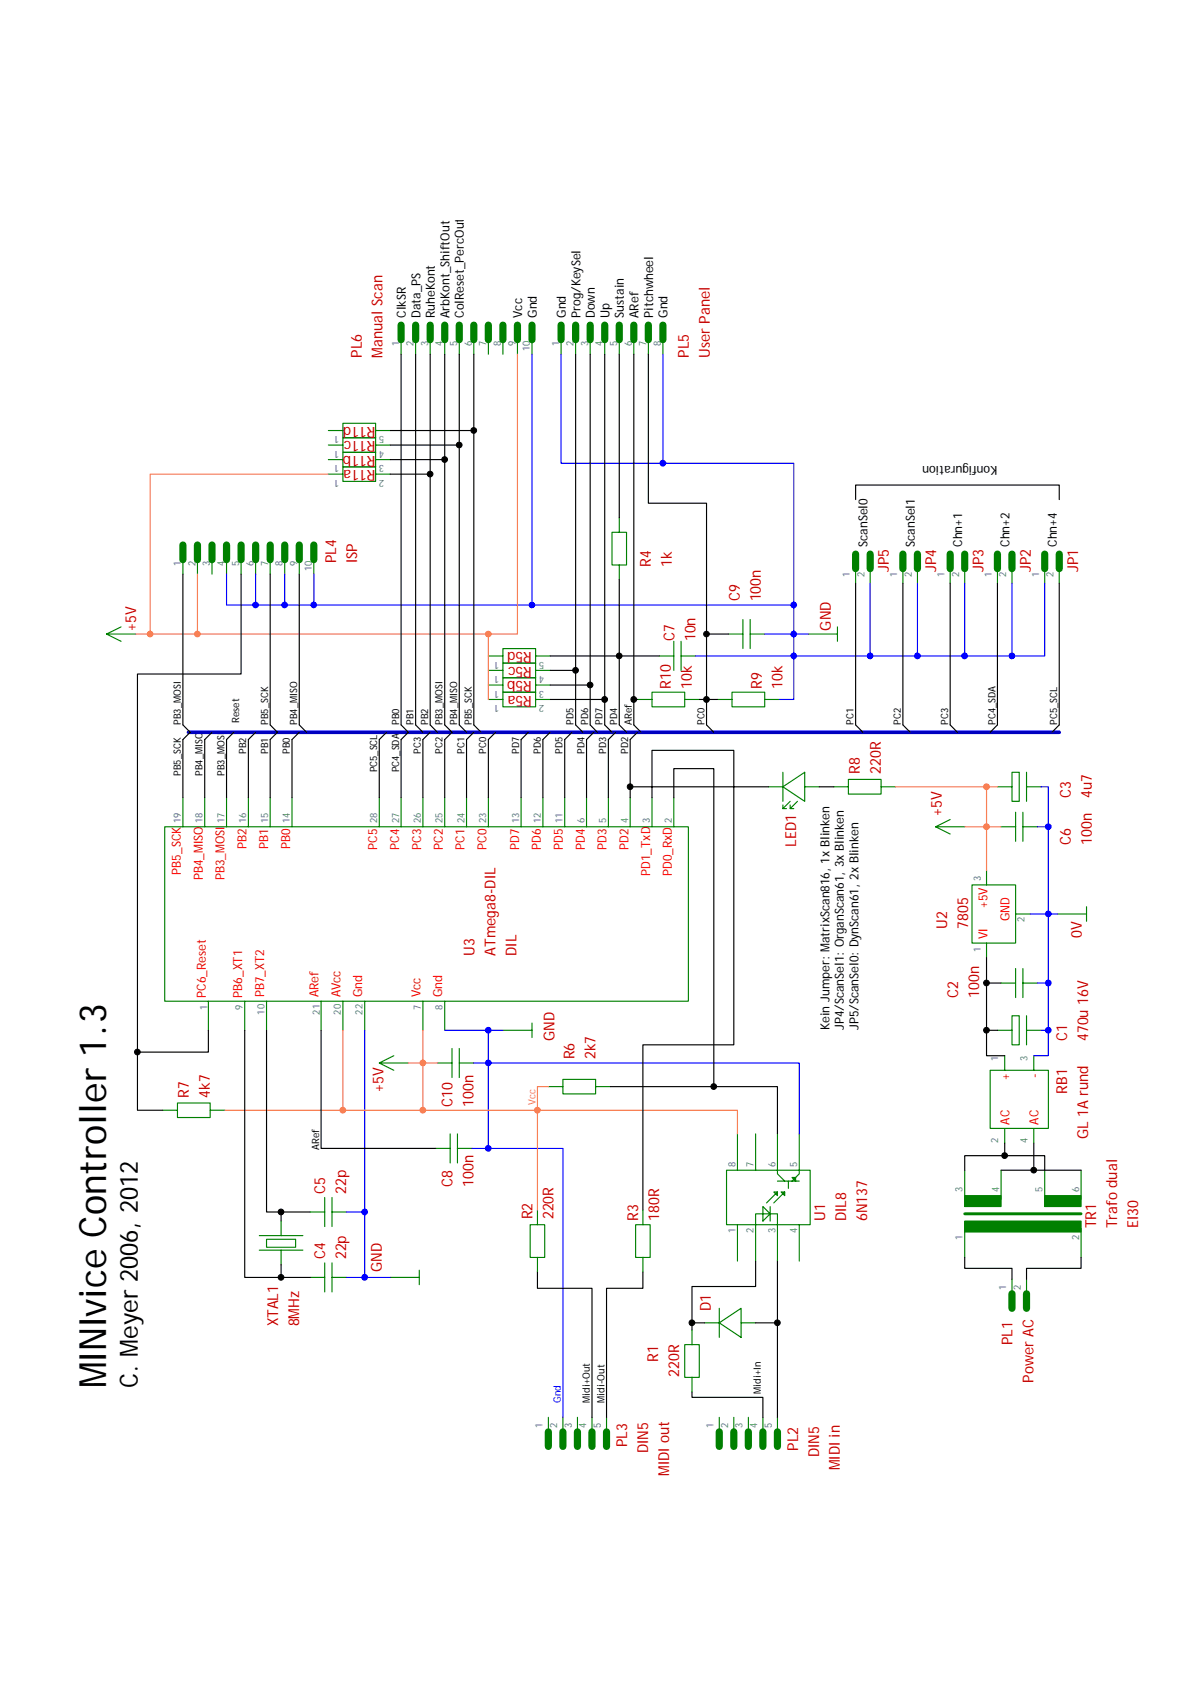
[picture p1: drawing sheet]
<svg xmlns="http://www.w3.org/2000/svg" width="210mm" height="297mm" viewBox="0 0 210 297" stroke-linecap="round" stroke-linejoin="round" font-family="sans-serif">
<path d="M149.4 87.3v-2.5h35.6v2.5" fill="none" stroke="#000" stroke-width=".2"/>
<g fill="none" stroke="#008000" stroke-width=".2">
<path d="M70 59.4v2.5M72.6 59.4v2.5M75.1 59.4v2.5M77.7 59.4v2.5M80.2 59.4v2.5M82.7 59.4v2.5M85.3 59.4v2.5M87.8 59.4v2.5M90.4 59.4v2.5M92.9 59.4v2.5M31.9 97.8v2.5M34.5 97.8v2.5"/>
<path d="M37 97.8v2.5M39.6 97.8v2.5M42.1 97.8v2.5M44.6 97.8v2.5M47.2 97.8v2.5M49.7 97.8v2.5M52.3 97.8v2.5M54.8 97.8v2.5M21.1 109.5l-2.5 1.3M23.7 110.8h-5.1l2.5 1.3M141.2 110.8h5M146.2 109.5v2.6"/>
<path d="M31.9 139.4v5.1M35.8 139.4v5.1M39.6 139.4v5.1M43.4 139.4v5.1M47.2 139.4v5.1M51 139.4v5.1M66.2 139.4v5.1M70 139.4v5.1M73.9 139.4v5.1M77.7 139.4v5.1M81.5 139.4v5.1M85.3 139.4v5.1"/>
<path d="M91 139.4v5.1M94.8 139.4v5.1M98.6 139.4v5.1M102.4 139.4v5.1M106.2 139.4v5.1M110 139.4v5.1M113.9 139.4v5.1M117.7 139.4v5.1M174.2 137.5h2.5M176.7 134.9h1.3v5.1h-1.3zM179.3 134.9v5.1M179.3 137.5h2.5"/>
<path d="M28.8 144.5h91.4v30.4h-91.4zM165.9 143.2l-2.5 1.3M168.5 144.5h-5.1l2.5 1.2M169.7 154.6h7.7v10.2h-7.7zM172.3 152.1v2.5M174.8 144.5h2.6M177.4 159.7h2.5M177.4 141.9v5.1M178.6 141.9v5.1M178.6 144.5h2.6M184.7 159.7h5M189.7 158.4v2.6"/>
<path d="M36.4 174.9v5.1M42.7 174.9v5.1M46.5 174.9v5.1M56.1 174.9v5.1M59.9 174.9v5.1M63.7 174.9v5.1M73.9 174.9v5.1M77.7 174.9v5.1M92.9 178.8v2.5M172.3 164.8v2.5M174.8 171.8h2.6M176.7 177.5h1.3v5.1h-1.3z"/>
<path d="M177.4 169.2v5.1M178.6 169.2v5.1M178.6 171.8h2.6M179.3 177.5v5.1M68.8 184.5l-2.6 1.2M71.3 185.7h-5.1l2.6 1.3M76.4 185.7h2.5M78.9 183.2v5.1M80.2 183.2v5.1M80.2 185.7h2.5M87.8 180h5.1M95.8 189.9h2.5"/>
<path d="M98.3 188.6h5.7v2.5h-5.7zM104 189.9h2.6M172.9 187h10.2v10.2h-10.2zM174.2 180h2.5M175.5 184.5v2.5M175.5 197.2v2.5M179.3 180h2.5M180.5 184.5v2.5M180.5 197.2v2.5M45.3 218.4h7.6M45.3 215.9h7.6M46.5 216.5h5.1v1.4h-5.1z"/>
<path d="M49.1 213.4v2.5M49.1 218.4v2.6M54.2 211.8h2.5M56.7 209.2v5.1M58 209.2v5.1M58 211.8h2.5M92.6 214h2.5v5.7h-2.5zM93.9 211.5v2.5M93.9 219.7v2.5M111 214h2.5v5.7h-2.5zM112.3 211.5v2.5M112.3 219.7v2.5"/>
<path d="M168.5 213.4h20.3v1.9h-20.3zM54.2 223.2h2.5M56.7 220.7v5M58 220.7v5M58 223.2h2.5M68.1 223.2h5.1M73.2 221.9v2.6M119.6 234.9h2.5v5.8h-2.5zM120.8 232.4v2.5M123.1 231.1h2.5M125.6 231.1l3.8-2.5v5.1zM125.6 228.6v5.1"/>
<path d="M129.4 231.1h2.6M176.7 223.5v2.6M179.3 223.5v2.6M120.8 240.7v2.5"/>
</g>
<g fill="none" stroke="#008000" stroke-width="1.3">
<path d="M70 56.8v2.6M72.6 56.8v2.6M75.1 56.8v2.6M77.7 56.8v2.6M80.2 56.8v2.6M82.7 56.8v2.6M85.3 56.8v2.6M87.8 56.8v2.6M90.4 56.8v2.6M92.9 56.8v2.6M31.9 95.2v2.6M34.5 95.2v2.6"/>
<path d="M37 95.2v2.6M39.6 95.2v2.6M42.1 95.2v2.6M44.6 95.2v2.6M47.2 95.2v2.6M49.7 95.2v2.6M52.3 95.2v2.6M54.8 95.2v2.6M176.7 226.1v2.5M179.3 226.1v2.5"/>
</g>
<path d="M168.5 212.1h20.3" fill="none" stroke="#008000" stroke-width=".5"/>
<path d="M168.5 213.4h20.3v1.9h-20.3z" fill="#008000"/>
<path d="M168.5 208.9h6.3v1.9h-6.3z" fill="none" stroke="#008000" stroke-width=".2"/>
<path d="M168.5 208.9h6.3v1.9h-6.3z" fill="#008000"/>
<path d="M168.5 204.5v5M168.5 214.6v5.1M174.8 204.5v5M182.4 208.9h6.4v1.9h-6.4zM188.8 214.6v5.1" fill="none" stroke="#008000" stroke-width=".2"/>
<path d="M182.4 208.9h6.4v1.9h-6.4z" fill="#008000"/>
<g fill="none" stroke="#008000" stroke-width=".2">
<path d="M98 59.4v2.5M100.5 59.4v2.5M103.1 59.4v2.5M105.6 59.4v2.5M108.1 59.4v2.5M110.7 59.4v2.5M113.2 59.4v2.5M115.8 59.4v2.5M57.3 77.8h2.6M57.3 75.2h2.6M59.9 79h5.7v2.6h-5.7zM59.9 76.5h5.7v2.5h-5.7z"/>
<path d="M59.9 74h5.7v2.5h-5.7zM65.6 77.8h2.5M65.6 75.2h2.5M57.3 82.8h2.6M57.3 80.3h2.6M59.9 81.6h5.7v2.5h-5.7zM65.6 82.8h2.5M65.6 80.3h2.5M106.9 93h2.5v5.7h-2.5zM108.1 90.5v2.5M108.1 98.7v2.6M149.4 99.4v2.5"/>
<path d="M152 99.4v2.5M157.7 99.4v2.5M160.2 99.4v2.5M165.9 99.4v2.5M168.5 99.4v2.5M174.2 99.4v2.5M176.7 99.4v2.5M182.4 99.4v2.5M185 99.4v2.5M85.3 114.6h2.5M85.3 119.7h2.5M85.3 117.1h2.5"/>
<path d="M87.8 118.4h5.7v2.5h-5.7zM87.8 115.9h5.7v2.5h-5.7zM87.8 113.3h5.7v2.6h-5.7zM93.5 114.6h2.6M93.5 119.7h2.6M93.5 117.1h2.6M115.1 114.6h2.6M117.7 112.1v5M118.9 112.1v5M118.9 114.6h2.6M127.2 110.8h2.5M129.7 108.2v5.1"/>
<path d="M131 108.2v5.1M131 110.8h2.5M85.3 122.2h2.5M87.8 120.9h5.7v2.6h-5.7zM93.5 122.2h2.6M111.3 122.2h2.6M113.9 120.9h5.7v2.6h-5.7zM119.6 122.2h2.5M125.3 122.2h2.5M127.8 120.9h5.7v2.6h-5.7zM133.5 122.2h2.6M134.2 137.5h2.5"/>
<path d="M136.7 137.5l3.8-2.6v5.1zM136.7 134.9v5.1M140.5 137.5h2.6M145.6 137.5h2.5M148.1 136.2h5.8v2.5h-5.8zM153.9 137.5h2.5M136.7 140.7v.6M138 140l-1.3 1.3h.7M138 140.7v.6M139.3 140l-1.3 1.3h.6M28.4 194h2.6M31 192.7h5.7v2.6h-5.7z"/>
<path d="M36.7 194h2.5M78.6 198.1v5.1M79.9 198.1v5.1M128.8 198.1v6.4M132 198.1v6.4M135.8 198.1v7l1.2 1.3M139.6 198.1v7l-1.3 1.3M76.1 200.7h2.5M79.9 200.7h2.5M126.9 204.5h14.6v9.5h-14.6zM128.8 214v6.3M133.2 210.8l1.3 1.3-1.3 1.3z"/>
<path d="M134.5 210.8v2.6M135.8 208.3v.6l-.7-.6h.7l-1.9 1.9M135.8 206.4h3.8M137 208.3v.6l-.6-.6h.6l-1.9 1.9M137.7 206.4v1.2M138.3 205.7h.6v.7zM139.6 214v6.3M182.4 204.5v5M188.8 204.5v5M132 220.3v-8.2h3.8v8.2M95.8 247.6v2.6M98.3 247.6v2.6"/>
<path d="M100.8 247.6v2.6M103.4 247.6v2.6M105.9 247.6v2.6M125.6 247.6v2.6M128.1 247.6v2.6M130.7 247.6v2.6M133.2 247.6v2.6M135.8 247.6v2.6"/>
</g>
<g fill="none" stroke="#008000" stroke-width="1.3">
<path d="M98 56.8v2.6M100.5 56.8v2.6M103.1 56.8v2.6M105.6 56.8v2.6M108.1 56.8v2.6M110.7 56.8v2.6M113.2 56.8v2.6M115.8 56.8v2.6M149.4 96.8v2.6M152 96.8v2.6M157.7 96.8v2.6M160.2 96.8v2.6"/>
<path d="M165.9 96.8v2.6M168.5 96.8v2.6M174.2 96.8v2.6M176.7 96.8v2.6M182.4 96.8v2.6M185 96.8v2.6M95.8 250.2v2.5M98.3 250.2v2.5M100.8 250.2v2.5M103.4 250.2v2.5M105.9 250.2v2.5M125.6 250.2v2.5"/>
<path d="M128.1 250.2v2.5M130.7 250.2v2.5M133.2 250.2v2.5M135.8 250.2v2.5"/>
</g>
<g fill="#00f" stroke="#00f" stroke-width=".17">
<circle cx="183.1" cy="159.7" r=".5"/>
<circle cx="54.8" cy="105.7" r=".49"/>
<circle cx="49.7" cy="105.7" r=".49"/>
<circle cx="44.6" cy="105.7" r=".49"/>
<circle cx="92.9" cy="105.7" r=".49"/>
<circle cx="63.7" cy="223.2" r=".5"/>
<circle cx="63.7" cy="211.8" r=".5"/>
<circle cx="183.1" cy="144.4" r=".5"/>
<circle cx="183.1" cy="171.8" r=".5"/>
<circle cx="183.1" cy="180" r=".5"/>
<circle cx="85.3" cy="180" r=".5"/>
<circle cx="85.3" cy="185.7" r=".5"/>
<circle cx="85.3" cy="200.6" r=".5"/>
<circle cx="151.9" cy="114.6" r=".5"/>
<circle cx="160.2" cy="114.6" r=".5"/>
<circle cx="168.5" cy="114.6" r=".5"/>
<circle cx="176.7" cy="114.6" r=".5"/>
<circle cx="138.6" cy="114.6" r=".5"/>
<circle cx="138.6" cy="110.8" r=".49"/>
<circle cx="138.6" cy="105.7" r=".49"/>
<circle cx="115.7" cy="80.9" r=".5"/>
</g>
<g fill="none" stroke="#00f" stroke-width=".2">
<path d="M92.9 61.9v43.8M98 61.9v19h40.6v24.8M115.8 61.9v19M39.6 100.3v5.4h10.1M44.6 100.3v5.4M49.7 100.3v5.4M49.7 105.7h88.9M54.8 100.3v5.4M121.5 114.6h47M133.5 110.8h7.7M138.6 105.7v16.5h-2.5M152 101.9v12.7"/>
<path d="M160.2 101.9v12.7M168.5 101.9v12.7M176.7 101.9v12.7M182.4 101.9v12.7h-13.9M181.8 137.5h1.3v34.3h-1.9M179.9 159.7h4.8M181.2 144.5h1.9M183.1 171.8v8.2M63.7 180v43.2M77.7 180h7.6v5.7M82.7 185.7h2.6M85.3 185.7v15h13v46.9"/>
<path d="M85.3 185.7h54.3v12.4M85.3 180h2.5M181.8 180h1.3v4.5h-2.6M60.5 211.8h3.2M82.4 200.7h2.9M60.5 223.2h7.6"/>
</g>
<g fill="#ff8040" stroke="#ff8040" stroke-width=".17">
<circle cx="172.3" cy="144.4" r=".5"/>
<circle cx="34.5" cy="110.8" r=".49"/>
<circle cx="73.8" cy="185.7" r=".5"/>
<circle cx="93.8" cy="194" r=".5"/>
<circle cx="73.8" cy="194" r=".5"/>
<circle cx="59.9" cy="194" r=".5"/>
<circle cx="172.3" cy="137.5" r=".5"/>
<circle cx="85.3" cy="110.8" r=".49"/>
<circle cx="26.2" cy="110.8" r=".49"/>
</g>
<g fill="none" stroke="#ff8040" stroke-width=".2">
<path d="M90.4 61.9v48.9h-5.1M57.3 82.8h-31.1v28h-2.5M26.2 110.8h8.3M34.5 110.8h50.8v11.4M34.5 100.3v10.5M156.4 137.5h15.9v14.6M172.3 137.5h1.9M168.5 144.5h6.3M39.2 194h34.7M59.9 180v14M71.3 185.7h5.1M73.9 194h20v17.5"/>
<path d="M73.9 180v14M95.8 189.9h-1.9v4.1h34.9v4.1"/>
</g>
<g fill="#000" stroke="#000" stroke-width=".17">
<circle cx="80.2" cy="77.8" r=".5"/>
<circle cx="82.7" cy="75.2" r=".5"/>
<circle cx="75.1" cy="82.8" r=".5"/>
<circle cx="77.6" cy="80.3" r=".5"/>
<circle cx="100.5" cy="117.1" r=".5"/>
<circle cx="103" cy="119.7" r=".5"/>
<circle cx="108.1" cy="114.6" r=".5"/>
<circle cx="123.4" cy="110.8" r=".49"/>
<circle cx="105.6" cy="122.2" r=".51"/>
<circle cx="110" cy="137.5" r=".5"/>
<circle cx="110.7" cy="122.2" r=".51"/>
<circle cx="123.4" cy="122.2" r=".51"/>
<circle cx="172.3" cy="171.8" r=".5"/>
<circle cx="24" cy="183.8" r=".5"/>
<circle cx="124.6" cy="189.9" r=".5"/>
<circle cx="172.3" cy="180" r=".5"/>
<circle cx="49.1" cy="211.8" r=".5"/>
<circle cx="175.4" cy="201.9" r=".5"/>
<circle cx="180.5" cy="204.5" r=".5"/>
<circle cx="49.1" cy="223.2" r=".5"/>
<circle cx="120.8" cy="231.1" r=".5"/>
<circle cx="135.7" cy="231.1" r=".5"/>
</g>
<g fill="none" stroke="#000" stroke-width=".2">
<path d="M68.1 77.8h12.1v48.9l1.3 1.3M68.1 75.2h14.6v51.5l1.3 1.3M70 61.9v64.8l1.3 1.3-1.3 1.2v10.2M72.6 61.9v64.8l1.3 1.3M75.1 61.9v20.9M77.7 61.9v18.4M80.2 61.9v15.9M82.7 61.9v13.3M100.5 61.9v64.8l1.3 1.3M103.1 61.9v57.8M105.6 61.9v60.3M108.1 61.9v28.6"/>
<path d="M110.7 61.9v64.8l1.3 1.3M113.2 61.9v26h10.2v38.8l1.3 1.3M68.1 80.3h9.6v46.4l1.2 1.3-1.2 1.2v10.2M68.1 82.8h7v43.9l1.3 1.3M31.9 100.3v26.4l1.3 1.3-1.3 1.2v10.2M42.1 100.3v17.5h-18.1v66M47.2 100.3v26.4l1.3 1.3-1.3 1.2v10.2M52.3 100.3v26.4l1.2 1.3M96.1 119.7h7v7l1.2 1.3M96.1 117.1h4.4M96.1 114.6h19M108.1 101.3v25.4l1.3 1.3"/>
<path d="M123.4 110.8h3.8M149.4 101.9v24.8l1.3 1.3M157.7 101.9v24.8l1.2 1.3M165.9 101.9v24.8l1.3 1.3M174.2 101.9v24.8l-1.3 1.3M185 101.9v24.8l-1.3 1.3M37 128l-1.2 1.2v10.2M40.8 128l-1.2 1.2v10.2M44.6 128l-1.2 1.2v10.2M52.3 128l-1.3 1.2v10.2M67.5 128l-1.3 1.2v10.2M75.1 128l-1.2 1.2v10.2"/>
<path d="M82.7 128l-1.2 1.2v10.2M86.6 128l-1.3 1.2v10.2M92.3 128l-1.3 1.2v10.2M96.1 122.2h9.5v4.5l1.3 1.3M96.1 128l-1.3 1.2v10.2M99.9 128l-1.3 1.2v10.2M103.7 128l-1.3 1.2v10.2M107.5 128l-1.3 1.2v10.2M110 137.5v1.9M110.7 122.2h.6M111.3 128l-1.3 1.2v8.3h24.2M113.9 139.4v-8.3h14.2v51.5h-15.8v28.9"/>
<path d="M117.7 139.4v-5.1h7v55.6M122.1 122.2h3.2M143.1 137.5h2.5M172.3 167.3v4.5h2.5M172.3 171.8v12.7h3.2M36.4 180v3.8h-12.4v10.2h4.4M42.7 180v43.2h11.5M46.5 180v31.8h7.7M56.1 180v20.7h20M106.6 189.9h29.2v8.2M172.3 180h1.9M175.5 199.7v2.2h6.9v2.6"/>
<path d="M180.5 199.7v4.8h8.3M49.1 211.8v1.6M168.5 219.7v1.9h8.2v1.9M174.8 204.5h5.7M175.5 201.9h-7v2.6M188.8 219.7v1.9h-9.5v1.9M49.1 221v2.2M93.9 222.2v2.9h9.5v22.5M112.3 222.2v2.9h-6.4v22.5M120.8 231.1v1.3M132 220.3v4.5h-11.2v6.3h2.3M135.8 220.3v10.8h-3.8"/>
<path d="M135.8 231.1v16.5M120.8 243.2v1h12.4v3.4"/>
</g>
<path d="M32.9 128h152.1" fill="none" stroke="#0000c0" stroke-width=".63"/>
<text font-size="6.6" x="18.5" y="242.6" transform="rotate(-90 18.5 242.6)">MINIvice Controller 1.3</text>
<text font-size="4.4" x="24.1" y="242.6" transform="rotate(-90 24.1 242.6)">C. Meyer 2006, 2012</text>
<g font-size="2.6" fill="#c00000">
<text x="63.2" y="62.5" transform="rotate(-90 63.2 62.5)">PL6</text>
<text x="66.8" y="62.5" transform="rotate(-90 66.8 62.5)">Manual Scan</text>
<text x="120.3" y="62.5" transform="rotate(-90 120.3 62.5)">PL5</text>
<text x="124" y="62.5" transform="rotate(-90 124 62.5)">User Panel</text>
<text x="65.6" y="77.1" transform="rotate(-180 65.6 77.1)">R11c</text>
<text x="65.6" y="74.5" transform="rotate(-180 65.6 74.5)">R11d</text>
<text x="65.6" y="82.2" transform="rotate(-180 65.6 82.2)">R11a</text>
<text x="65.6" y="79.6" transform="rotate(-180 65.6 79.6)">R11b</text>
<text x="58.7" y="98.4" transform="rotate(-90 58.7 98.4)">PL4</text>
<text x="62.4" y="98.4" transform="rotate(-90 62.4 98.4)">ISP</text>
<text x="113.6" y="99" transform="rotate(-90 113.6 99)">R4</text>
<text x="117.3" y="99" transform="rotate(-90 117.3 99)">1k</text>
<text x="155.2" y="100" transform="rotate(-90 155.2 100)">JP5</text>
<text x="163.5" y="100" transform="rotate(-90 163.5 100)">JP4</text>
<text x="171.7" y="100" transform="rotate(-90 171.7 100)">JP3</text>
<text x="180" y="100" transform="rotate(-90 180 100)">JP2</text>
<text x="188.3" y="100" transform="rotate(-90 188.3 100)">JP1</text>
<text x="129.2" y="105.1" transform="rotate(-90 129.2 105.1)">C9</text>
<text x="132.9" y="105.1" transform="rotate(-90 132.9 105.1)">100n</text>
<text x="23.8" y="110.2" transform="rotate(-90 23.8 110.2)">+5V</text>
<text x="92.9" y="113.9" transform="rotate(-180 92.9 113.9)">R5d</text>
<text x="117.8" y="112.1" transform="rotate(-90 117.8 112.1)">C7</text>
<text x="121.4" y="112.1" transform="rotate(-90 121.4 112.1)">10n</text>
<text x="145.1" y="110.2" transform="rotate(-90 145.1 110.2)">GND</text>
<text x="92.9" y="119" transform="rotate(-180 92.9 119)">R5b</text>
<text x="92.9" y="116.5" transform="rotate(-180 92.9 116.5)">R5c</text>
<text x="92.9" y="121.6" transform="rotate(-180 92.9 121.6)">R5a</text>
<text x="117.1" y="120.3" transform="rotate(-90 117.1 120.3)">R10</text>
<text x="120.8" y="120.3" transform="rotate(-90 120.8 120.3)">10k</text>
<text x="133" y="120.3" transform="rotate(-90 133 120.3)">R9</text>
<text x="136.7" y="120.3" transform="rotate(-90 136.7 120.3)">10k</text>
<text x="150.2" y="135.3" transform="rotate(-90 150.2 135.3)">R8</text>
<text x="153.8" y="135.3" transform="rotate(-90 153.8 135.3)">220R</text>
<text x="164.4" y="142.6" transform="rotate(-90 164.4 142.6)">+5V</text>
<text x="187" y="139.4" transform="rotate(-90 187 139.4)">C3</text>
<text x="190.6" y="139.4" transform="rotate(-90 190.6 139.4)">4u7</text>
<text x="139" y="148" transform="rotate(-90 139 148)">LED1</text>
<text x="187" y="147.6" transform="rotate(-90 187 147.6)">C6</text>
<text x="190.6" y="147.6" transform="rotate(-90 190.6 147.6)">100n</text>
<text x="82.8" y="167" transform="rotate(-90 82.8 167)">U3</text>
<text x="86.5" y="167" transform="rotate(-90 86.5 167)">ATmega8-DIL</text>
<text x="90.2" y="167" transform="rotate(-90 90.2 167)">DIL</text>
<text x="165.4" y="162.2" transform="rotate(-90 165.4 162.2)">U2</text>
<text x="169.1" y="162.2" transform="rotate(-90 169.1 162.2)">7805</text>
<text x="188.9" y="163.8" transform="rotate(-90 188.9 163.8)">0V</text>
<text x="167.3" y="174.3" transform="rotate(-90 167.3 174.3)">C2</text>
<text x="171" y="174.3" transform="rotate(-90 171 174.3)">100n</text>
<text x="96.8" y="181.9" transform="rotate(-90 96.8 181.9)">GND</text>
<text x="100.3" y="185.1" transform="rotate(-90 100.3 185.1)">R6</text>
<text x="104" y="185.1" transform="rotate(-90 104 185.1)">2k7</text>
<text x="186.4" y="181.9" transform="rotate(-90 186.4 181.9)">C1</text>
<text x="190" y="181.9" transform="rotate(-90 190 181.9)">470u 16V</text>
<text x="33" y="191.8" transform="rotate(-90 33 191.8)">R7</text>
<text x="36.7" y="191.8" transform="rotate(-90 36.7 191.8)">4k7</text>
<text x="67" y="190.8" transform="rotate(-90 67 190.8)">+5V</text>
<text x="186.4" y="191.1" transform="rotate(-90 186.4 191.1)">RB1</text>
<text x="79" y="193.4" transform="rotate(-90 79 193.4)">C10</text>
<text x="82.7" y="193.4" transform="rotate(-90 82.7 193.4)">100n</text>
<text x="190" y="199.1" transform="rotate(-90 190 199.1)">GL 1A rund</text>
<text x="56.8" y="208.6" transform="rotate(-90 56.8 208.6)">C5</text>
<text x="60.5" y="208.6" transform="rotate(-90 60.5 208.6)">22p</text>
<text x="79" y="207.3" transform="rotate(-90 79 207.3)">C8</text>
<text x="82.7" y="207.3" transform="rotate(-90 82.7 207.3)">100n</text>
<text x="93" y="213" transform="rotate(-90 93 213)">R2</text>
<text x="96.7" y="213" transform="rotate(-90 96.7 213)">220R</text>
<text x="111.4" y="213.4" transform="rotate(-90 111.4 213.4)">R3</text>
<text x="115.1" y="213.4" transform="rotate(-90 115.1 213.4)">180R</text>
<text x="144.1" y="213.4" transform="rotate(-90 144.1 213.4)">U1</text>
<text x="147.8" y="213.4" transform="rotate(-90 147.8 213.4)">DIL8</text>
<text x="151.4" y="213.4" transform="rotate(-90 151.4 213.4)">6N137</text>
<text x="191.4" y="214.6" transform="rotate(-90 191.4 214.6)">TR1</text>
<text x="195.1" y="214.6" transform="rotate(-90 195.1 214.6)">Trafo dual</text>
<text x="198.8" y="214.6" transform="rotate(-90 198.8 214.6)">EI30</text>
<text x="56.8" y="220" transform="rotate(-90 56.8 220)">C4</text>
<text x="60.5" y="220" transform="rotate(-90 60.5 220)">22p</text>
<text x="66.7" y="222.2" transform="rotate(-90 66.7 222.2)">GND</text>
<text x="48.6" y="231.8" transform="rotate(-90 48.6 231.8)">XTAL1</text>
<text x="52.2" y="231.8" transform="rotate(-90 52.2 231.8)">8MHz</text>
<text x="124.1" y="229.2" transform="rotate(-90 124.1 229.2)">D1</text>
<text x="114.9" y="238" transform="rotate(-90 114.9 238)">R1</text>
<text x="176.8" y="235" transform="rotate(-90 176.8 235)">PL1</text>
<text x="118.6" y="240.5" transform="rotate(-90 118.6 240.5)">220R</text>
<text x="180.5" y="241.6" transform="rotate(-90 180.5 241.6)">Power AC</text>
<text x="109.5" y="252.8" transform="rotate(-90 109.5 252.8)">PL3</text>
<text x="113.2" y="253.9" transform="rotate(-90 113.2 253.9)">DIN5</text>
<text x="116.8" y="257.9" transform="rotate(-90 116.8 257.9)">MIDI out</text>
<text x="139.4" y="253.5" transform="rotate(-90 139.4 253.5)">PL2</text>
<text x="143" y="254.6" transform="rotate(-90 143 254.6)">DIN5</text>
<text x="146.7" y="256.9" transform="rotate(-90 146.7 256.9)">MIDI in</text>
</g>
<g font-size="2.2">
<text x="70.9" y="55.5" transform="rotate(-90 70.9 55.5)">ClkSR</text>
<text x="73.4" y="55.5" transform="rotate(-90 73.4 55.5)">Data_PS</text>
<text x="75.9" y="55.5" transform="rotate(-90 75.9 55.5)">RuheKont</text>
<text x="78.5" y="55.5" transform="rotate(-90 78.5 55.5)">ArbKont_ShiftOut</text>
<text x="81" y="55.5" transform="rotate(-90 81 55.5)">ColReset_PercOut</text>
<text x="91.2" y="55.5" transform="rotate(-90 91.2 55.5)">Vcc</text>
<text x="93.7" y="55.5" transform="rotate(-90 93.7 55.5)">Gnd</text>
<text x="98.8" y="55.5" transform="rotate(-90 98.8 55.5)">Gnd</text>
<text x="101.3" y="55.5" transform="rotate(-90 101.3 55.5)">Prog/KeySel</text>
<text x="103.9" y="55.5" transform="rotate(-90 103.9 55.5)">Down</text>
<text x="106.4" y="55.5" transform="rotate(-90 106.4 55.5)">Up</text>
<text x="109" y="55.5" transform="rotate(-90 109 55.5)">Sustain</text>
<text x="111.5" y="55.5" transform="rotate(-90 111.5 55.5)">ARef</text>
<text x="114" y="55.5" transform="rotate(-90 114 55.5)">Pitchwheel</text>
<text x="116.6" y="55.5" transform="rotate(-90 116.6 55.5)">Gnd</text>
<text x="174.2" y="81.4" transform="rotate(-180 174.2 81.4)">Konfiguration</text>
<text x="151.5" y="95.6" transform="rotate(-90 151.5 95.6)">ScanSel0</text>
<text x="159.8" y="95.6" transform="rotate(-90 159.8 95.6)">ScanSel1</text>
<text x="168" y="95.6" transform="rotate(-90 168 95.6)">Chn+1</text>
<text x="176.3" y="95.6" transform="rotate(-90 176.3 95.6)">Chn+2</text>
<text x="184.5" y="95.6" transform="rotate(-90 184.5 95.6)">Chn+4</text>
<text x="144.8" y="180" transform="rotate(-90 144.8 180)">Kein Jumper: MatrixScan816, 1x Blinken</text>
<text x="147.4" y="180" transform="rotate(-90 147.4 180)">JP4/ScanSel1: OrganScan61, 3x Blinken</text>
<text x="149.9" y="180" transform="rotate(-90 149.9 180)">JP5/ScanSel0: DynScan61, 2x Blinken</text>
</g>
<g font-size="2.2" fill="#f00">
<text x="43" y="148.4" transform="rotate(-90 43 148.4)">PB2</text>
<text x="46.8" y="148.4" transform="rotate(-90 46.8 148.4)">PB1</text>
<text x="50.7" y="148.4" transform="rotate(-90 50.7 148.4)">PB0</text>
<text x="65.9" y="148.5" transform="rotate(-90 65.9 148.5)">PC5</text>
<text x="69.7" y="148.5" transform="rotate(-90 69.7 148.5)">PC4</text>
<text x="73.5" y="148.5" transform="rotate(-90 73.5 148.5)">PC3</text>
<text x="77.3" y="148.5" transform="rotate(-90 77.3 148.5)">PC2</text>
<text x="81.1" y="148.5" transform="rotate(-90 81.1 148.5)">PC1</text>
<text x="84.9" y="148.5" transform="rotate(-90 84.9 148.5)">PC0</text>
<text x="90.7" y="148.5" transform="rotate(-90 90.7 148.5)">PD7</text>
<text x="94.5" y="148.5" transform="rotate(-90 94.5 148.5)">PD6</text>
<text x="98.3" y="148.5" transform="rotate(-90 98.3 148.5)">PD5</text>
<text x="102.1" y="148.5" transform="rotate(-90 102.1 148.5)">PD4</text>
<text x="105.9" y="148.5" transform="rotate(-90 105.9 148.5)">PD3</text>
<text x="109.7" y="148.5" transform="rotate(-90 109.7 148.5)">PD2</text>
<text x="31.6" y="152.8" transform="rotate(-90 31.6 152.8)">PB5_SCK</text>
<text x="35.4" y="153.8" transform="rotate(-90 35.4 153.8)">PB4_MISO</text>
<text x="39.2" y="153.8" transform="rotate(-90 39.2 153.8)">PB3_MOSI</text>
<text x="113.5" y="153" transform="rotate(-90 113.5 153)">PD1_TxD</text>
<text x="117.3" y="153" transform="rotate(-90 117.3 153)">PD0_RxD</text>
<text x="172.5" y="158.6" transform="rotate(-90 172.5 158.6)">+5V</text>
<text x="176.3" y="161" transform="rotate(-90 176.3 161)">GND</text>
<text x="172.5" y="164.1" transform="rotate(-90 172.5 164.1)">VI</text>
<text x="35.9" y="174.3" transform="rotate(-90 35.9 174.3)">PC6_Reset</text>
<text x="42.3" y="174.3" transform="rotate(-90 42.3 174.3)">PB6_XT1</text>
<text x="46.1" y="174.3" transform="rotate(-90 46.1 174.3)">PB7_XT2</text>
<text x="55.6" y="174.3" transform="rotate(-90 55.6 174.3)">ARef</text>
<text x="59.5" y="174.3" transform="rotate(-90 59.5 174.3)">AVcc</text>
<text x="63.3" y="174.3" transform="rotate(-90 63.3 174.3)">Gnd</text>
<text x="73.4" y="174.3" transform="rotate(-90 73.4 174.3)">Vcc</text>
<text x="77.2" y="174.3" transform="rotate(-90 77.2 174.3)">Gnd</text>
<text x="176.3" y="188.7" transform="rotate(-90 176.3 188.7)">+</text>
<text x="181.4" y="188.4" transform="rotate(-90 181.4 188.4)">-</text>
<text x="176.3" y="196.5" transform="rotate(-90 176.3 196.5)">AC</text>
<text x="181.4" y="196.5" transform="rotate(-90 181.4 196.5)">AC</text>
</g>
<g font-size="1.7" fill="#408080">
<text x="69.7" y="60.5" transform="rotate(-90 69.7 60.5)">1</text>
<text x="72.2" y="60.5" transform="rotate(-90 72.2 60.5)">2</text>
<text x="74.8" y="60.5" transform="rotate(-90 74.8 60.5)">3</text>
<text x="77.3" y="60.5" transform="rotate(-90 77.3 60.5)">4</text>
<text x="79.8" y="60.5" transform="rotate(-90 79.8 60.5)">5</text>
<text x="82.4" y="60.5" transform="rotate(-90 82.4 60.5)">6</text>
<text x="84.9" y="60.5" transform="rotate(-90 84.9 60.5)">7</text>
<text x="87.5" y="60.5" transform="rotate(-90 87.5 60.5)">8</text>
<text x="90" y="60.5" transform="rotate(-90 90 60.5)">9</text>
<text x="92.5" y="61.4" transform="rotate(-90 92.5 61.4)">10</text>
<text x="97.6" y="60.5" transform="rotate(-90 97.6 60.5)">1</text>
<text x="100.2" y="60.5" transform="rotate(-90 100.2 60.5)">2</text>
<text x="102.7" y="60.5" transform="rotate(-90 102.7 60.5)">3</text>
<text x="105.2" y="60.5" transform="rotate(-90 105.2 60.5)">4</text>
<text x="107.8" y="60.5" transform="rotate(-90 107.8 60.5)">5</text>
<text x="110.3" y="60.5" transform="rotate(-90 110.3 60.5)">6</text>
<text x="112.9" y="60.5" transform="rotate(-90 112.9 60.5)">7</text>
<text x="115.4" y="60.5" transform="rotate(-90 115.4 60.5)">8</text>
<text x="59.2" y="76.2" transform="rotate(-180 59.2 76.2)">1</text>
<text x="67.1" y="76.2" transform="rotate(-180 67.1 76.2)">5</text>
<text x="59.2" y="83.9" transform="rotate(-180 59.2 83.9)">1</text>
<text x="59.2" y="81.3" transform="rotate(-180 59.2 81.3)">1</text>
<text x="59.2" y="78.8" transform="rotate(-180 59.2 78.8)">1</text>
<text x="67.1" y="83.9" transform="rotate(-180 67.1 83.9)">2</text>
<text x="67.1" y="81.3" transform="rotate(-180 67.1 81.3)">3</text>
<text x="67.1" y="78.8" transform="rotate(-180 67.1 78.8)">4</text>
<text x="31.6" y="99" transform="rotate(-90 31.6 99)">1</text>
<text x="34.1" y="99" transform="rotate(-90 34.1 99)">2</text>
<text x="36.7" y="99" transform="rotate(-90 36.7 99)">3</text>
<text x="39.2" y="99" transform="rotate(-90 39.2 99)">4</text>
<text x="41.7" y="99" transform="rotate(-90 41.7 99)">5</text>
<text x="44.3" y="99" transform="rotate(-90 44.3 99)">6</text>
<text x="46.8" y="99" transform="rotate(-90 46.8 99)">7</text>
<text x="49.4" y="99" transform="rotate(-90 49.4 99)">8</text>
<text x="51.9" y="99" transform="rotate(-90 51.9 99)">9</text>
<text x="54.4" y="99.8" transform="rotate(-90 54.4 99.8)">10</text>
<text x="148.4" y="100.9" transform="rotate(-90 148.4 100.9)">1</text>
<text x="151" y="100.9" transform="rotate(-90 151 100.9)">2</text>
<text x="156.7" y="100.9" transform="rotate(-90 156.7 100.9)">1</text>
<text x="159.2" y="100.9" transform="rotate(-90 159.2 100.9)">2</text>
<text x="164.9" y="100.9" transform="rotate(-90 164.9 100.9)">1</text>
<text x="167.5" y="100.9" transform="rotate(-90 167.5 100.9)">2</text>
<text x="173.2" y="100.9" transform="rotate(-90 173.2 100.9)">1</text>
<text x="175.7" y="100.9" transform="rotate(-90 175.7 100.9)">2</text>
<text x="181.4" y="100.9" transform="rotate(-90 181.4 100.9)">1</text>
<text x="184" y="100.9" transform="rotate(-90 184 100.9)">2</text>
<text x="87.2" y="118.2" transform="rotate(-180 87.2 118.2)">1</text>
<text x="87.2" y="115.6" transform="rotate(-180 87.2 115.6)">1</text>
<text x="95" y="118.2" transform="rotate(-180 95 118.2)">4</text>
<text x="95" y="115.6" transform="rotate(-180 95 115.6)">5</text>
<text x="87.2" y="123.3" transform="rotate(-180 87.2 123.3)">1</text>
<text x="87.2" y="120.7" transform="rotate(-180 87.2 120.7)">1</text>
<text x="95" y="123.3" transform="rotate(-180 95 123.3)">2</text>
<text x="95" y="120.7" transform="rotate(-180 95 120.7)">3</text>
<text x="31.6" y="143.8" transform="rotate(-90 31.6 143.8)">19</text>
<text x="35.4" y="143.8" transform="rotate(-90 35.4 143.8)">18</text>
<text x="39.2" y="143.8" transform="rotate(-90 39.2 143.8)">17</text>
<text x="43" y="143.8" transform="rotate(-90 43 143.8)">16</text>
<text x="46.8" y="143.8" transform="rotate(-90 46.8 143.8)">15</text>
<text x="50.6" y="143.8" transform="rotate(-90 50.6 143.8)">14</text>
<text x="65.9" y="143.8" transform="rotate(-90 65.9 143.8)">28</text>
<text x="69.7" y="143.8" transform="rotate(-90 69.7 143.8)">27</text>
<text x="73.5" y="143.8" transform="rotate(-90 73.5 143.8)">26</text>
<text x="77.3" y="143.8" transform="rotate(-90 77.3 143.8)">25</text>
<text x="81.1" y="143.8" transform="rotate(-90 81.1 143.8)">24</text>
<text x="84.9" y="143.8" transform="rotate(-90 84.9 143.8)">23</text>
<text x="90.6" y="143.8" transform="rotate(-90 90.6 143.8)">13</text>
<text x="94.4" y="143.8" transform="rotate(-90 94.4 143.8)">12</text>
<text x="98.3" y="143.8" transform="rotate(-90 98.3 143.8)">11</text>
<text x="102.1" y="143.8" transform="rotate(-90 102.1 143.8)">6</text>
<text x="105.9" y="143.8" transform="rotate(-90 105.9 143.8)">5</text>
<text x="109.7" y="143.8" transform="rotate(-90 109.7 143.8)">4</text>
<text x="113.5" y="143.8" transform="rotate(-90 113.5 143.8)">3</text>
<text x="117.3" y="143.8" transform="rotate(-90 117.3 143.8)">2</text>
<text x="171.3" y="154" transform="rotate(-90 171.3 154)">3</text>
<text x="178.9" y="161.2" transform="rotate(-90 178.9 161.2)">2</text>
<text x="171.3" y="166.3" transform="rotate(-90 171.3 166.3)">1</text>
<text x="36.2" y="176.4" transform="rotate(-90 36.2 176.4)">1</text>
<text x="42.4" y="176.4" transform="rotate(-90 42.4 176.4)">9</text>
<text x="46.2" y="177.3" transform="rotate(-90 46.2 177.3)">10</text>
<text x="55.8" y="177.3" transform="rotate(-90 55.8 177.3)">21</text>
<text x="59.5" y="177.3" transform="rotate(-90 59.5 177.3)">20</text>
<text x="63.3" y="177.3" transform="rotate(-90 63.3 177.3)">22</text>
<text x="73.5" y="176.4" transform="rotate(-90 73.5 176.4)">7</text>
<text x="77.3" y="176.4" transform="rotate(-90 77.3 176.4)">8</text>
<text x="174.3" y="185.3" transform="rotate(-90 174.3 185.3)">1</text>
<text x="179.4" y="185.3" transform="rotate(-90 179.4 185.3)">3</text>
<text x="128.4" y="203.8" transform="rotate(-90 128.4 203.8)">8</text>
<text x="131.6" y="203.8" transform="rotate(-90 131.6 203.8)">7</text>
<text x="135.4" y="203.8" transform="rotate(-90 135.4 203.8)">6</text>
<text x="139.2" y="203.8" transform="rotate(-90 139.2 203.8)">5</text>
<text x="174.3" y="199.7" transform="rotate(-90 174.3 199.7)">2</text>
<text x="179.4" y="199.7" transform="rotate(-90 179.4 199.7)">4</text>
<text x="168.1" y="208.3" transform="rotate(-90 168.1 208.3)">3</text>
<text x="174.5" y="208.3" transform="rotate(-90 174.5 208.3)">4</text>
<text x="182.1" y="208.3" transform="rotate(-90 182.1 208.3)">5</text>
<text x="188.4" y="208.3" transform="rotate(-90 188.4 208.3)">6</text>
<text x="128.4" y="215.5" transform="rotate(-90 128.4 215.5)">1</text>
<text x="131.6" y="215.5" transform="rotate(-90 131.6 215.5)">2</text>
<text x="135.4" y="215.5" transform="rotate(-90 135.4 215.5)">3</text>
<text x="139.2" y="215.5" transform="rotate(-90 139.2 215.5)">4</text>
<text x="168.1" y="216.7" transform="rotate(-90 168.1 216.7)">1</text>
<text x="188.4" y="216.7" transform="rotate(-90 188.4 216.7)">2</text>
<text x="175.7" y="225.4" transform="rotate(-90 175.7 225.4)">1</text>
<text x="178.3" y="225.4" transform="rotate(-90 178.3 225.4)">2</text>
<text x="94.8" y="249.6" transform="rotate(-90 94.8 249.6)">1</text>
<text x="97.3" y="249.6" transform="rotate(-90 97.3 249.6)">2</text>
<text x="99.8" y="249.6" transform="rotate(-90 99.8 249.6)">3</text>
<text x="102.4" y="249.6" transform="rotate(-90 102.4 249.6)">4</text>
<text x="104.9" y="249.6" transform="rotate(-90 104.9 249.6)">5</text>
<text x="124.6" y="249.6" transform="rotate(-90 124.6 249.6)">1</text>
<text x="127.1" y="249.6" transform="rotate(-90 127.1 249.6)">2</text>
<text x="129.7" y="249.6" transform="rotate(-90 129.7 249.6)">3</text>
<text x="132.2" y="249.6" transform="rotate(-90 132.2 249.6)">4</text>
<text x="134.8" y="249.6" transform="rotate(-90 134.8 249.6)">5</text>
</g>
<g font-size="1.7">
<text x="31.6" y="126.7" transform="rotate(-90 31.6 126.7)">PB3_MOSI</text>
<text x="41.7" y="126.4" transform="rotate(-90 41.7 126.4)">Reset</text>
<text x="43" y="131.7" transform="rotate(-90 43 131.7)">PB2</text>
<text x="46.8" y="131.7" transform="rotate(-90 46.8 131.7)">PB1</text>
<text x="46.8" y="126.7" transform="rotate(-90 46.8 126.7)">PB5_SCK</text>
<text x="50.6" y="131.7" transform="rotate(-90 50.6 131.7)">PB0</text>
<text x="51.9" y="126.7" transform="rotate(-90 51.9 126.7)">PB4_MISO</text>
<text x="69.7" y="126.7" transform="rotate(-90 69.7 126.7)">PB0</text>
<text x="72.2" y="126.7" transform="rotate(-90 72.2 126.7)">PB1</text>
<text x="73.5" y="131.7" transform="rotate(-90 73.5 131.7)">PC3</text>
<text x="74.8" y="126.7" transform="rotate(-90 74.8 126.7)">PB2</text>
<text x="77.3" y="131.7" transform="rotate(-90 77.3 131.7)">PC2</text>
<text x="77.3" y="126.7" transform="rotate(-90 77.3 126.7)">PB3_MOSI</text>
<text x="79.8" y="126.7" transform="rotate(-90 79.8 126.7)">PB4_MISO</text>
<text x="81.1" y="131.7" transform="rotate(-90 81.1 131.7)">PC1</text>
<text x="82.4" y="126.7" transform="rotate(-90 82.4 126.7)">PB5_SCK</text>
<text x="84.9" y="131.7" transform="rotate(-90 84.9 131.7)">PC0</text>
<text x="90.6" y="131.7" transform="rotate(-90 90.6 131.7)">PD7</text>
<text x="94.4" y="131.7" transform="rotate(-90 94.4 131.7)">PD6</text>
<text x="98.3" y="131.7" transform="rotate(-90 98.3 131.7)">PD5</text>
<text x="100.2" y="126.7" transform="rotate(-90 100.2 126.7)">PD5</text>
<text x="102.1" y="131.7" transform="rotate(-90 102.1 131.7)">PD4</text>
<text x="102.7" y="126.7" transform="rotate(-90 102.7 126.7)">PD6</text>
<text x="105.2" y="126.7" transform="rotate(-90 105.2 126.7)">PD7</text>
<text x="105.9" y="131.7" transform="rotate(-90 105.9 131.7)">PD3</text>
<text x="107.8" y="126.7" transform="rotate(-90 107.8 126.7)">PD4</text>
<text x="109.7" y="131.7" transform="rotate(-90 109.7 131.7)">PD2</text>
<text x="110.3" y="126.7" transform="rotate(-90 110.3 126.7)">ARef</text>
<text x="123" y="126.7" transform="rotate(-90 123 126.7)">PC0</text>
<text x="149.1" y="126.7" transform="rotate(-90 149.1 126.7)">PC1</text>
<text x="157.3" y="126.7" transform="rotate(-90 157.3 126.7)">PC2</text>
<text x="165.6" y="126.7" transform="rotate(-90 165.6 126.7)">PC3</text>
<text x="173.8" y="126.7" transform="rotate(-90 173.8 126.7)">PC4_SDA</text>
<text x="184.6" y="126.7" transform="rotate(-90 184.6 126.7)">PC5_SCL</text>
<text x="31.6" y="135.6" transform="rotate(-90 31.6 135.6)">PB5_SCK</text>
<text x="35.4" y="135.6" transform="rotate(-90 35.4 135.6)">PB4_MISO</text>
<text x="39.2" y="135.6" transform="rotate(-90 39.2 135.6)">PB3_MOSI</text>
<text x="65.9" y="134.9" transform="rotate(-90 65.9 134.9)">PC5_SCL</text>
<text x="69.7" y="134.9" transform="rotate(-90 69.7 134.9)">PC4_SDA</text>
<text x="55.7" y="201" transform="rotate(-90 55.7 201)">ARef</text>
<text x="103" y="245.1" transform="rotate(-90 103 245.1)">Midi+Out</text>
<text x="105.6" y="245.1" transform="rotate(-90 105.6 245.1)">Midi-Out</text>
<text x="132.9" y="243.5" transform="rotate(-90 132.9 243.5)">Midi+In</text>
</g>
<text font-size="1.7" fill="#ff8040" x="93.5" y="193" transform="rotate(-90 93.5 193)">Vcc</text>
<text font-size="1.7" fill="#00f" x="97.9" y="245.1" transform="rotate(-90 97.9 245.1)">Gnd</text>
</svg>
